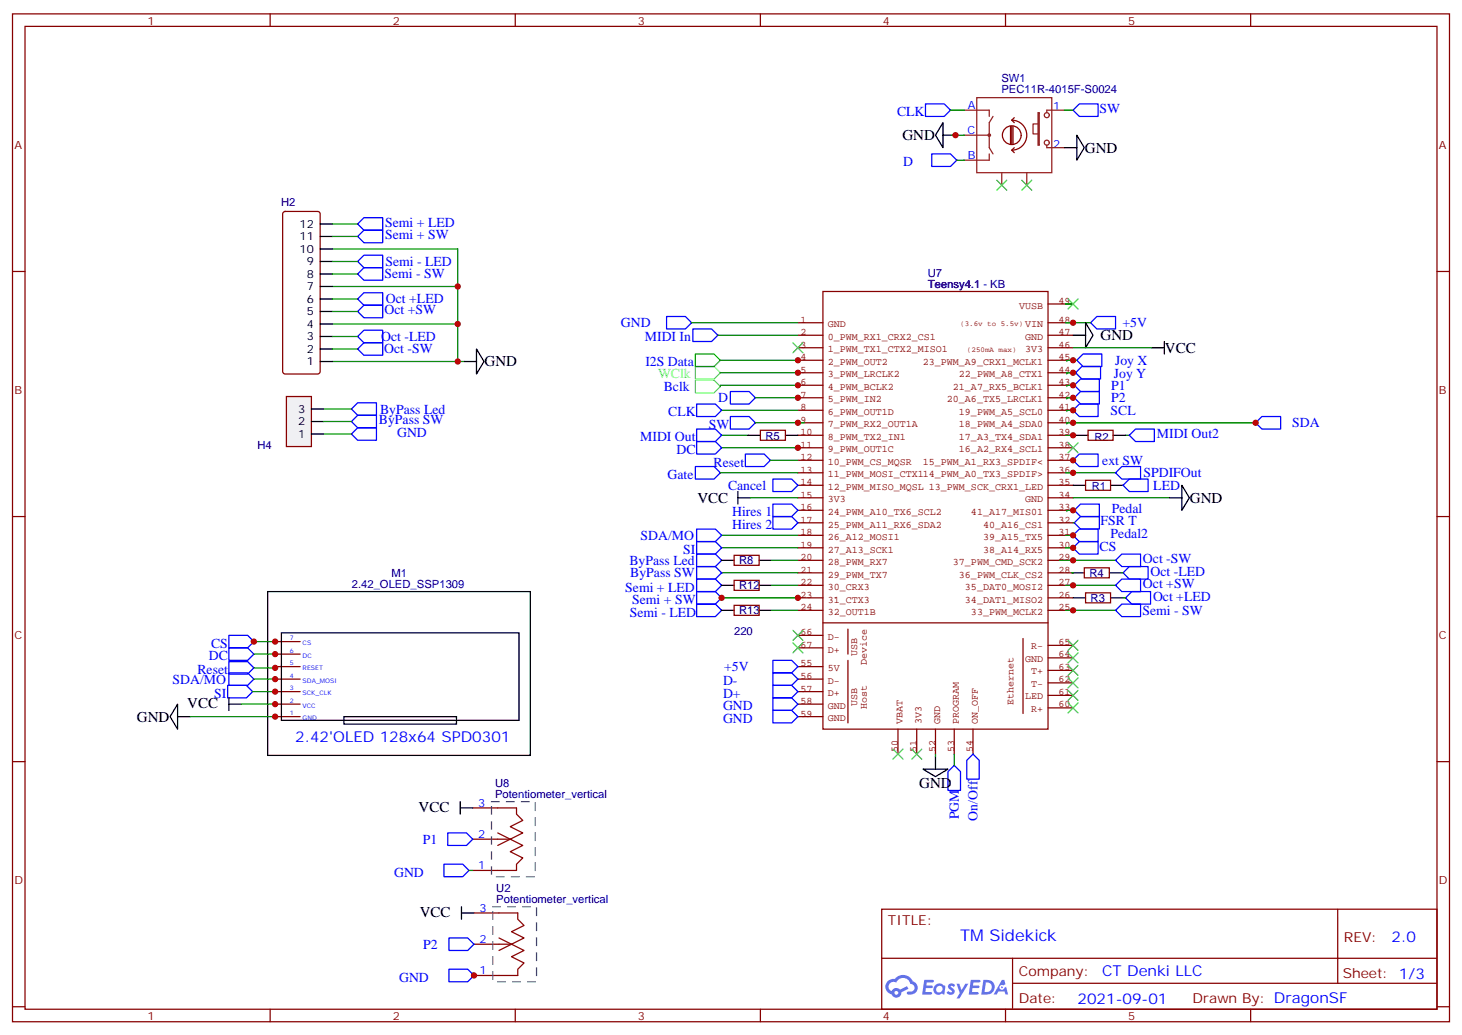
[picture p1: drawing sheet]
<svg xmlns="http://www.w3.org/2000/svg" width="412mm" height="292mm" viewBox="0 0 412 292" stroke-linecap="round" stroke-linejoin="round" font-family="sans-serif">
<g fill="none" stroke="#870000" stroke-width=".35">
<path d="M3.5 3.9h405.4v284.4h-405.4zM7.1 7.4h398.2v277.3h-398.2zM76.2 3.9v3.5M145.3 3.9v3.5M214.5 3.9v3.5M283.6 3.9v3.5M352.8 3.9v3.5M3.5 76.6h3.6M405.3 76.6h3.6M3.5 145.7h3.6M405.3 145.7h3.6M3.5 214.9h3.6"/>
<path d="M405.3 214.9h3.6M248.7 256.5h156.6v28.2h-156.6zM377.3 256.5v20.9M248.7 270.4h156.5M285.6 277.4h119.6M285.6 270.4v14.1M3.5 284h3.6M76.2 284.7v3.6M145.3 284.7v3.6M214.5 284.7v3.6M283.6 284.7v3.6M352.8 284.7v3.6"/>
<path d="M405.3 284h3.6"/>
</g>
<g fill="#5487ff">
<path d="M267.7 277.7a1.22 1.22 0 0 1 1.7 .2l-.4 .6a.47 .47 0 0 0-.3-.4 .47 .47 0 0 0-.5 .2v.1a1.23 1.23 0 0 1 .8 2 1.44 1.44 0 0 1-2-.3l.5-.6 .7 .5a.29 .29 0 0 0 .3-.3 .29 .29 0 0 0-.2-.3 1.04 1.04 0 0 1-.6-1.7z"/>
<path d="M260.7 276.4h2.4l.3 .2-.2 .5-1.8 .1-.1 .8h1.5l.3 .4-.3 .4h-1.6l-.2 1.1h1.7l.2 .3-.2 .3-2.6 .1z"/>
<path d="M273.8 276.4h2.4l.3 .2-.1 .5-1.8 .1-.2 .8h1.6l.3 .4-.4 .4h-1.6l-.1 1.1h1.7l.2 .3-.2 .3-2.6 .1z"/>
<path d="M282.6 276.4h.7l.3 1.3-.6 .3a.69 .69 0 0 0-1 .3 .69 .69 0 0 0 .4 .9 .69 .69 0 0 0 .9-.6l.5-.2 .6 2.2h-.8l-.2-.9h-1.8l-.5 .9h-.8z"/>
<path d="M269.8 277.5h.8l.6 1.8 1.1-1.8h.9l-2.6 4.2h-.8l.9-1.5z"/>
<path d="M277.4 276.4l-.6 4.2h1.3a2.11 2.11 0 0 0 2.5-2.1 2.11 2.11 0 0 0-2.5-2.1zM278.1 277.2a1.39 1.39 0 0 1 1.7 1.4 1.39 1.39 0 0 1-1.8 1.3h-.3z"/>
<path d="M263.7 278.1a1.54 1.54 0 0 0-.1 2.1 1.54 1.54 0 0 0 2.2 .1l.6 .3 .3-2.3-.2-.3h-.4a1.49 1.49 0 0 0-2.4 .1zM264 279.1a.94 .94 0 0 1 1.8 0 .94 .94 0 0 1-1.8 0z"/>
<path d="M250.4 276.8a2.18 2.18 0 0 0 1.1 3.7 1.44 1.44 0 0 0 1.6 .9 1.44 1.44 0 0 0 1.2-1.4l2-1-.5-.8-1.9 1a1.47 1.47 0 0 0-2.4 .4 1.39 1.39 0 0 1-.7-1.9 1.39 1.39 0 0 1 2-.5 2.12 2.12 0 0 1 2.2-1.3 2.12 2.12 0 0 1 1.9 1.7 1.14 1.14 0 0 1 1.1 1.4 1.14 1.14 0 0 1-1.7 .7 .43 .43 0 0 0-.5 .4 .43 .43 0 0 0 .4 .5 1.98 1.98 0 0 0 2.5-1.2 1.98 1.98 0 0 0-1.2-2.6 3.1 3.1 0 0 0-5.3-.6l-.9 .1zM252.3 280.1a.55 .55 0 0 1 1.1 0 .55 .55 0 0 1-1.1 0z"/>
<circle cx="282.6" cy="278.5" r=".26"/>
</g>
<path d="M100.9 63.2l1.8-1.8h5.2v3.5h-5.2zM100.9 66.7l1.8-1.8h5.2v3.6h-5.2zM100.9 73.8l1.8-1.8h5.2v3.5h-5.2zM100.9 77.3l1.8-1.8h5.2v3.6h-5.2zM100.9 98.5l1.8-1.8h5.2v3.5h-5.2zM100.9 94.9l1.8-1.7h5.2v3.5h-5.2zM100.9 84.3l1.8-1.7h5.2v3.5h-5.2zM100.9 87.9l1.8-1.8h5.2v3.5h-5.2zM99.1 115.4l1.8-1.8h5.3v3.6h-5.3zM99.1 118.9l1.8-1.7h5.3v3.5h-5.3z" fill="none" stroke="#00f" stroke-width=".35"/>
<g fill="none" stroke="#000" stroke-width=".35">
<path d="M90.3 77.3h3.5M90.3 73.8h3.5M90.3 70.2h3.5M90.3 66.7h3.5M90.3 63.2h3.5M90.3 98.5h3.5M90.3 94.9h3.5M90.3 91.4h3.5M90.3 87.9h3.5M90.3 84.3h3.5M90.3 80.8h3.5M134.4 98.5l2.1 3.5-2.1 3.5z"/>
<path d="M90.3 102h3.5M130.9 102h3.5"/>
</g>
<path d="M93.8 70.2h35.3M93.8 80.8h35.3M93.8 91.4h35.3M93.8 102h37.1" fill="none" stroke="#008700" stroke-width=".35"/>
<path d="M80 59.9l.4-.2h9.2l.7 .4v44.7l-.2 .5-.5 .2h-9.2l-.5-.2-.2-.5v-44.4z" fill="none" stroke="#870000" stroke-width=".35"/>
<path d="M80.8 111.9h7v14.1h-7z" fill="#f0f0f0" stroke="#870000" stroke-width=".35"/>
<g fill="none" stroke="#000" stroke-width=".35">
<path d="M266 34.6v7.1l-2.1-3.6zM266 38.1h3.5M303.7 38.1l2.2 3.6-2.2 3.5zM300.2 41.7h3.5M302.7 94.6h3.5M306.2 91.1l2.1 3.5-2.1 3.5zM324.9 98.1h3.5M328.4 96.3v3.6M87.8 115.4h3.6M87.8 118.9h3.6M87.8 122.4h3.6M208.1 138.7v3.5"/>
<path d="M211 122.8h3.5M221.5 122.8h3.6M302.7 136.9h3.5M303.4 122.8h3.5M313.3 136.9h3.5M314 122.8h3.5M333.4 136.9l2.1 3.5-2.1 3.6zM203.6 158.1h3.5M208.1 140.4h3.6M214.1 158.1h3.6M329.8 140.4h3.6M75.5 166.9h74.1v46.2h-74.1z"/>
<path d="M79.4 178.5h67v24.7h-67zM203.6 165.1h3.5M203.6 172.2h3.5M214.1 165.1h3.6M214.1 172.2h3.6M302.3 161.6h3.6M302.7 168.7h3.5M312.9 161.6h3.5M313.3 168.7h3.5M50.1 198.6v7.1l-2.1-3.5zM64.6 198.6h3.5M64.6 196.9v3.5"/>
<path d="M50.1 202.2h3.5M97 202.2h31.8v2.1h-31.8zM260.3 217h7.1l-3.5 2.1zM263.9 213.5v3.5M129.8 227.9h3.5M129.8 226.2v3.5M130.2 257.6h3.5M130.2 255.8v3.5"/>
</g>
<g fill="none" stroke="#008700" stroke-width=".35">
<path d="M268.1 31.1h3.9M268.5 38.1h3.5M300.2 31.1h2.5M269.9 45.2h2.1M93.8 77.3h7.1M93.8 73.8h7.1M93.8 66.7h7.1M93.8 63.2h7.1M129.1 70.2v31.8M93.8 98.5h7.1M93.8 94.9h7.1M93.8 87.9h7.1"/>
<path d="M93.8 84.3h7.1M195.1 91.1h30M202.5 94.6h22.6M300.6 91.1h7M300.6 85.8h2.1M302.7 98.1h22.2M91.4 118.9h7.7M91.4 115.4h7.7M203.2 101.6h22.2v.4M203.2 105.2h22.2M203.6 115.7h21.5M213.1 119.3h13.7"/>
<path d="M213.1 112.2h12.7M225.4 108.7h-22.2v.3M302.7 115.7h-1.8v.4M302.7 119.3h51.5h-53.3v.3M303 108.7h-2.1v.3M303 112.2h-2.1v.4M303.4 105.2h-2.5v.3M303.7 101.6h-2.8v.4M91.4 122.4h7.7M203.2 133.4h21.9M203.6 122.8h7.4M203.6 126.3h21.8"/>
<path d="M217.3 129.9h7.8M300.6 122.8h2.8M300.6 133.4h14.1M302.7 129.9h.3M317.5 122.8h1.1M203.6 151h21.5M203.6 154.6h21.5M211.7 140.4h13.4M217.7 158.1h7.4M298.8 158.1h15.9M300.6 151h2.1M300.6 154.6h2.1"/>
<path d="M302.7 140.4h27.1M302.7 147.5h.3M303 144h-2.1v.3M202.8 168.7h23M203.6 161.6h21.5M217.7 172.2h7.4M217.7 165.1h7.4M300.6 172.2h14.1M300.6 165.1h14.1M302.3 161.6h.4M316.4 161.6h.4M316.8 168.7h.7"/>
<path d="M68.1 198.6h9.9M70.9 180.7v.3h7.1v.4M71.3 195.1h7M71.6 184.5h6v.4M71.6 188.4h6.4M71.6 191.6h6.4M77.6 188.1v.3M53.6 202.2h24.4M263.9 212.8v.7M269.2 212.8v3.1M132.3 245.6h1M133.3 274.5h.4v.7"/>
</g>
<g fill="none" stroke="#00f" stroke-width=".35">
<path d="M261.1 29.3h5.2l1.8 1.8-1.8 1.7h-5.2zM302.7 31.1l1.7-1.8h5.3v3.5h-5.3zM262.8 43.4h5.3l1.8 1.8-1.8 1.8h-5.3zM188 89.3h5.3l1.8 1.8-1.8 1.7h-5.3zM195.4 92.8h5.3l1.8 1.8-1.8 1.7h-5.3zM309.4 89.3h5.3v3.5h-5.3l-1.8-1.7zM196.5 114h5.3l1.8 1.7-1.8 1.8h-5.3zM206 110.5h5.3l1.8 1.7-1.8 1.8h-5.3zM206 117.5h5.3l1.8 1.8-1.8 1.7h-5.3zM302.7 115.7l1.7-1.7h5.3v3.5h-5.3zM303 112.2l1.8-1.7h5.3v3.5h-5.3zM303.4 105.2l1.8-1.8h5.2v3.5h-5.2z"/>
<path d="M303.7 101.6l1.8-1.7h5.3v3.5h-5.3zM304.8 106.9h5.3v3.6h-5.3l-1.8-1.8zM354.2 119.3l1.8-1.8h5.2v3.5h-5.2zM99.1 122.4l1.8-1.7h5.3v3.5h-5.3zM196.1 131.6h5.3l1.8 1.8-1.8 1.7h-5.3zM196.5 121h5.3l1.8 1.8-1.8 1.8h-5.3zM196.5 124.6h5.3l1.8 1.7-1.8 1.8h-5.3zM210.3 128.1h5.2l1.8 1.8-1.8 1.7h-5.2zM218 135.1h5.3l1.8 1.8-1.8 1.8h-5.3zM302.7 129.9l1.7-1.8h5.3v3.5h-5.3zM314.7 133.4l1.7-1.8h5.3v3.5h-5.3zM318.6 135.1h5.2v3.6h-5.2l-1.8-1.8z"/>
<path d="M318.6 122.8l1.7-1.8h5.3v3.6h-5.3zM196.5 149.3h5.3l1.8 1.7-1.8 1.8h-5.3zM196.5 152.8h5.3l1.8 1.8-1.8 1.7h-5.3zM196.5 159.8h5.3l1.8 1.8-1.8 1.8h-5.3zM196.5 156.3h5.3l1.8 1.8-1.8 1.7h-5.3zM218 142.2h5.3l1.8 1.8-1.8 1.7h-5.3zM218 145.7h5.3l1.8 1.8-1.8 1.8h-5.3zM302.7 151l1.7-1.7h5.3v3.5h-5.3zM302.7 154.6l1.7-1.8h5.3v3.5h-5.3zM303 147.5l1.8-1.8h5.3v3.6h-5.3zM304.8 142.2h5.3v3.5h-5.3l-1.8-1.7zM314.7 158.1l1.7-1.8h5.3v3.5h-5.3z"/>
<path d="M64.6 179.2h5.2l1.8 1.8-1.8 1.8h-5.2zM196.5 170.4h5.3l1.8 1.8-1.8 1.8h-5.3zM196.5 166.9h5.3l1.8 1.8-1.8 1.7h-5.3zM196.5 163.4h5.3l1.8 1.7-1.8 1.8h-5.3zM314.7 165.1l1.7-1.7h5.3v3.5h-5.3zM314.7 172.2l1.7-1.8h5.3v3.6h-5.3zM316.8 161.6l1.8-1.8h5.2v3.6h-5.2zM317.5 168.7l1.8-1.8h5.3v3.5h-5.3zM64.2 193.4h5.3l1.8 1.7-1.8 1.8h-5.3zM64.6 182.8h5.2l1.8 1.7-1.8 1.8h-5.2zM64.6 186.7h5.2l1.8 1.7-1.8 1.8h-5.2zM64.6 189.8h5.2l1.8 1.8-1.8 1.8h-5.2z"/>
<path d="M218 186.3h5.3l1.8 1.8-1.8 1.7h-5.3zM218 196.9h5.3l1.8 1.7-1.8 1.8h-5.3zM218 193.4h5.3l1.8 1.7-1.8 1.8h-5.3zM218 189.8h5.3l1.8 1.8-1.8 1.8h-5.3zM218 200.4h5.3l1.8 1.8-1.8 1.7h-5.3zM269.2 215.9l1.7 1.8v5.3h-3.5v-5.3zM274.5 212.8l1.7 1.7v5.3h-3.5v-5.3zM126.3 235h5.3l1.7 1.7-1.7 1.8h-5.3zM125.2 243.8h5.3l1.8 1.8-1.8 1.7h-5.3zM126.6 264.6h5.3l1.8 1.8-1.8 1.7h-5.3zM126.6 273.4h5.3l1.8 1.8-1.8 1.8h-5.3z"/>
</g>
<g fill="none" stroke="#850000" stroke-width=".35">
<path d="M285 35.7v4.9M285.4 33.9a4.2 4.2 0 0 1 4.2 4.2 4.2 4.2 0 0 1-4.2 4.3M285.4 35.7v4.9M285.4 33.9l.7 .7M285.8 35.7v4.9M286.1 33.2l-.7 .7M288 38.1a2.65 2.65 0 0 0-3.7-2.4 2.65 2.65 0 0 0-.6 4.4 2.65 2.65 0 0 0 4.2-1.3l.1-.5M285.4 42.4l.7 .7M286.1 41.7l-.7 .7M225.1 98.1h7M225.1 94.6h7M225.1 91.1h7"/>
<path d="M232.1 82.2h63.5v123.5h-63.5zM295.6 98.1h7.1M295.6 94.6h7.1M295.6 91.1h7.1M295.6 85.8h7.1M225.1 119.3h7M225.1 115.7h7M225.1 112.2h7M225.1 108.7h7M225.1 105.2h7M225.1 101.6h7M295.6 119.3h7.1"/>
<path d="M295.6 115.7h7.1M295.6 112.2h7.1M295.6 108.7h7.1M295.6 105.2h7.1M295.6 101.6h7.1M225.1 122.8h7M225.1 126.3h7M225.1 129.9h7M225.1 133.4h7M225.1 136.9h7M295.6 122.8h7.1M295.6 126.3h7.1"/>
<path d="M295.6 129.9h7.1M295.6 133.4h7.1M295.6 136.9h7.1M225.1 140.4h7M225.1 144h7M225.1 147.5h7M225.1 151h7M225.1 154.6h7M225.1 158.1h7M295.6 140.4h7.1M295.6 144h7.1M295.6 147.5h7.1"/>
<path d="M295.6 151h7.1M295.6 154.6h7.1M295.6 158.1h7.1M225.1 161.6h7M225.1 165.1h7M225.1 168.7h7M225.1 172.2h7M225.1 179.2h7M232.1 175.7h63.5M235.7 168.7h.1M239.2 177.5v7M295.6 161.6h7.1"/>
<path d="M295.6 165.1h7.1M295.6 168.7h7.1M295.6 172.2h7.1M225.1 188.1h7M225.1 191.6h7M225.1 195.1h7M225.1 198.6h7M225.1 182.8h7M239.2 186.3v17.6M288.6 180.1v21.2M295.6 199.7h7.1M295.6 196.2h7.1"/>
<path d="M295.6 192.7h7.1M295.6 189.1h7.1M295.6 185.6h7.1M295.6 182.1h7.1M225.1 202.2h7M253.3 205.7v7.1M258.6 205.7v7.1M263.9 205.7v7.1M269.2 205.7v7.1M274.5 205.7v7.1"/>
</g>
<g fill="none" stroke="#870000" stroke-width=".35">
<path d="M214.5 121.4h7v2.8h-7zM306.2 135.5h7.1v2.8h-7.1zM306.9 121.4h7.1v2.8h-7.1zM207.1 156.7h7v2.8h-7zM207.1 163.7h7v2.8h-7zM207.1 170.8h7v2.8h-7zM305.9 160.2h7v2.8h-7zM306.2 167.3h7.1v2.8h-7.1zM77.6 198.6h7.1M77.6 195.1h7.1M77.6 191.6h7.1M77.6 188.1h7.1"/>
<path d="M77.6 184.5h7.1M77.6 181h7.1M77.6 202.2h7.1M133.3 227.9h7.1M133.3 236.7h7.1M133.3 245.6h7.1M133.7 257.6h7.1M133.7 266.4h7.1M133.7 275.2h7.1"/>
</g>
<path d="M196.1 107.3h5.3l1.8 1.7-1.8 1.8h-5.3zM196.1 103.4h5.3l1.8 1.8-1.8 1.7h-5.3z" fill="none" stroke="#6f6" stroke-width=".35"/>
<g fill="none" stroke="#3c3" stroke-width=".35">
<path d="M281.2 50.8l2.8 2.9M284 50.8l-2.8 2.9M288.2 50.8l2.8 2.9M291 50.8l-2.8 2.9M223.7 96.7l2.8 2.8M226.5 96.7l-2.8 2.8M301.3 84.3l2.8 2.9M304.1 84.3l-2.8 2.9M301.3 124.9l2.8 2.8M304.1 124.9l-2.8 2.8M223.7 177.8l2.8 2.9M226.5 177.8l-2.8 2.9"/>
<path d="M223.7 181.4l2.8 2.8M226.5 181.4l-2.8 2.8M301.3 198.3l2.8 2.8M301.3 194.8l2.8 2.8M301.3 191.2l2.8 2.9M301.3 187.7l2.8 2.8M301.3 184.2l2.8 2.8M301.3 180.7l2.8 2.8M304.1 198.3l-2.8 2.8M304.1 194.8l-2.8 2.8M304.1 191.2l-2.8 2.9M304.1 187.7l-2.8 2.8"/>
<path d="M304.1 184.2l-2.8 2.8M304.1 180.7l-2.8 2.8M251.9 211.3l2.8 2.9M254.7 211.3l-2.8 2.9M257.2 211.3l2.8 2.9M260 211.3l-2.8 2.9"/>
</g>
<g fill="none" stroke="#8c2424" stroke-width=".35">
<path d="M272 31.1h7v1.7M272 38.1h7M275.5 27.6h21.2v21.1h-21.2zM280.1 32.8l-1.1 1.8v7.1l1.1 1.7M292.8 31.8h.4v9.2h-.4zM292.8 35h-1.4v2.8h1.4M300.2 31.1h-4.9v.7M279 43.4v1.8h-7M282.6 48.7v3.5M289.6 48.7v3.5M295.3 41v.7h4.9"/>
<circle cx="279" cy="38.1" r=".35"/>
<circle cx="295.3" cy="32.5" r=".71"/>
<circle cx="295.3" cy="40.3" r=".71"/>
</g>
<path d="M140.4 227.9h5.3v1.8l1.8 1.8-3.6 1.7 3.6 1.8-3.6 1.7 3.6 1.8-3.6 1.8 3.6 1.7-1.8 1.8v1.8h-5.3M140.4 236.7h3.5M140.4 235l3.5 1.7M143.9 236.7l-3.5 1.8M140.8 257.6h5.2v1.7l1.8 1.8-3.5 1.8 3.5 1.7-3.5 1.8 3.5 1.7-3.5 1.8 3.5 1.8-1.8 1.7v1.8h-5.2M140.8 266.4h3.5M140.8 264.6l3.5 1.8M144.3 266.4l-3.5 1.7" fill="none" stroke="#900" stroke-width=".35"/>
<path d="M138.6 226.2h12.4v21.1h-12.4zM139 255.8h12.3v21.2h-12.3z" fill="none" stroke="#666" stroke-width=".35" stroke-dasharray="2.1 2.1"/>
<path d="M196.1 99.9h5.3l1.8 1.7-1.8 1.8h-5.3z" fill="none" stroke="#0f0" stroke-width=".35"/>
<g fill="#c00">
<circle cx="129.1" cy="91.4" r=".88"/>
<circle cx="129.1" cy="102" r=".88"/>
<circle cx="129.1" cy="80.8" r=".88"/>
<circle cx="71.6" cy="181" r=".88"/>
<circle cx="77.6" cy="181" r=".88"/>
<circle cx="77.6" cy="184.5" r=".88"/>
<circle cx="77.6" cy="188.4" r=".88"/>
<circle cx="77.6" cy="195.1" r=".88"/>
<circle cx="302.7" cy="158.1" r=".88"/>
<circle cx="302.7" cy="165.1" r=".88"/>
<circle cx="302.7" cy="172.2" r=".88"/>
<circle cx="302.7" cy="133.4" r=".88"/>
<circle cx="302.7" cy="91.1" r=".88"/>
<circle cx="225.1" cy="126.3" r=".88"/>
<circle cx="302.7" cy="101.6" r=".88"/>
<circle cx="302.7" cy="105.2" r=".88"/>
<circle cx="302.7" cy="108.7" r=".88"/>
<circle cx="302.7" cy="112.2" r=".88"/>
<circle cx="302.7" cy="115.7" r=".88"/>
<circle cx="302.7" cy="119.3" r=".88"/>
<circle cx="302.7" cy="144" r=".88"/>
<circle cx="302.7" cy="151" r=".88"/>
<circle cx="302.7" cy="154.6" r=".88"/>
<circle cx="203.6" cy="168.7" r=".88"/>
<circle cx="225.1" cy="168.7" r=".88"/>
<circle cx="354.2" cy="119.3" r=".88"/>
<circle cx="302.7" cy="122.8" r=".88"/>
<circle cx="77.6" cy="191.6" r=".88"/>
<circle cx="77.6" cy="202.2" r=".88"/>
<circle cx="77.6" cy="198.6" r=".88"/>
<circle cx="269.5" cy="38.1" r=".88"/>
<circle cx="133.7" cy="275.2" r=".88"/>
<circle cx="225.1" cy="119.3" r=".88"/>
<circle cx="225.1" cy="101.6" r=".88"/>
<circle cx="225.1" cy="105.2" r=".88"/>
<circle cx="302.7" cy="129.9" r=".88"/>
<circle cx="225.1" cy="112.2" r=".88"/>
<circle cx="225.1" cy="108.7" r=".88"/>
</g>
<text font-size="4.6" fill="#00f" x="270.8" y="265.5">TM Sidekick</text>
<g font-size="4.2">
<text x="254.5" y="39.5">GND</text>
<text x="306" y="43.1">GND</text>
<text x="310.5" y="96">GND</text>
<text x="328.6" y="99.5">VCC</text>
<text x="136.7" y="103.4">GND</text>
<text x="196.7" y="141.9">VCC</text>
<text x="335.7" y="141.8">GND</text>
<text x="38.6" y="203.6">GND</text>
<text x="52.8" y="199.7">VCC</text>
<text x="259.3" y="222.3">GND</text>
<text x="118.1" y="229">VCC</text>
<text x="118.4" y="258.6">VCC</text>
</g>
<g font-size="4.2" fill="#00f">
<text x="83.3" y="209.2">2.42'OLED 128x64 SPD0301</text>
<text x="392.5" y="265.8">2.0</text>
<text x="310.9" y="275.3">CT Denki LLC</text>
<text x="304" y="283.1">2021-09-01</text>
</g>
<g font-size="3.9" fill="#00f">
<text x="253" y="32.8">CLK</text>
<text x="310.2" y="31.9">SW</text>
<text x="254.8" y="46.9">D</text>
<text x="108.6" y="64">Semi + LED</text>
<text x="108.6" y="67.5">Semi + SW</text>
<text x="108.7" y="75">Semi - LED</text>
<text x="108.5" y="78.6">Semi - SW</text>
<text x="108.5" y="88.6">Oct +SW</text>
<text x="108.9" y="85.6">Oct +LED</text>
<text x="175.1" y="92.3">GND</text>
<text x="316.6" y="92.3">+5V</text>
<text x="107.5" y="96.2">Oct -LED</text>
<text x="108.4" y="99.7">Oct -SW</text>
<text x="181.9" y="96.3">MIDI In</text>
<text x="182.1" y="103.2">I2S Data</text>
<text x="314.2" y="106.5">Joy Y</text>
<text x="314.5" y="103">Joy X</text>
<text x="187.2" y="110.3">Bclk</text>
<text x="202.6" y="113.5">D</text>
<text x="313.4" y="113.5">P2</text>
<text x="313.4" y="110">P1</text>
<text x="106.9" y="119.7">ByPass SW</text>
<text x="107.2" y="116.7">ByPass Led</text>
<text x="188.5" y="117.5">CLK</text>
<text x="313.3" y="117.1">SCL</text>
<text x="112" y="123.3">GND</text>
<text x="180.6" y="124.6">MIDI Out</text>
<text x="199.9" y="121">SW</text>
<text x="326.3" y="123.6">MIDI Out2</text>
<text x="364.5" y="120.6">SDA</text>
<text x="190.8" y="128.1">DC</text>
<text x="201.3" y="131.7">Reset</text>
<text x="310.9" y="131.2">ext SW</text>
<text x="188.3" y="135.1">Gate</text>
<text x="322.6" y="134.6">SPDIFOut</text>
<text x="205.4" y="138.2">Cancel</text>
<text x="325.3" y="138.2">LED</text>
<text x="206.5" y="145.6">Hires 1</text>
<text x="206.5" y="149.1">Hires 2</text>
<text x="310.4" y="148.1">FSR T</text>
<text x="313.6" y="144.8">Pedal</text>
<text x="180.7" y="152.3">SDA/MO</text>
<text x="310.2" y="155.3">CS</text>
<text x="313.3" y="151.8">Pedal2</text>
<text x="177.5" y="159.3">ByPass Led</text>
<text x="192.7" y="156.3">SI</text>
<text x="322.4" y="158.9">Oct -SW</text>
<text x="176.4" y="166.9">Semi + LED</text>
<text x="177.8" y="162.9">ByPass SW</text>
<text x="322.4" y="165.9">Oct +SW</text>
<text x="324.5" y="162.4">Oct -LED</text>
<text x="177.6" y="174">Semi - LED</text>
<text x="178.3" y="170.4">Semi + SW</text>
<text x="322.2" y="173.5">Semi - SW</text>
<text x="325.2" y="169.4">Oct +LED</text>
<text x="59.5" y="182.8">CS</text>
<text x="55.7" y="190.2">Reset</text>
<text x="58.9" y="186.3">DC</text>
<text x="204.3" y="189.3">+5V</text>
<text x="48.7" y="192.9">SDA/MO</text>
<text x="60.4" y="196.8">SI</text>
<text x="203.9" y="193.3">D-</text>
<text x="204" y="196.9">D+</text>
<text x="204" y="203.9">GND</text>
<text x="204" y="200.4">GND</text>
<text x="270.4" y="231.1" transform="rotate(-90 270.4 231.1)">PGM</text>
<text x="275.7" y="231.5" transform="rotate(-90 275.7 231.5)">On/Off</text>
<text x="119.3" y="238">P1</text>
<text x="111.2" y="247.3">GND</text>
<text x="119.4" y="267.7">P2</text>
<text x="112.6" y="276.9">GND</text>
</g>
<text font-size="3.9" fill="#6f6" x="185.6" y="106.8">WClk</text>
<g font-size="3.9" fill="#800">
<text x="250.5" y="261.1">TITLE:</text>
<text x="379.1" y="265.8">REV:</text>
<text x="287.4" y="275.3">Company:</text>
<text x="378.7" y="275.9">Sheet: 1/3</text>
<text x="287.4" y="283">Date:</text>
<text x="336.4" y="283.1">Drawn By: DragonSF</text>
</g>
<g font-size="3.2" fill="#800">
<text x="41.6" y="6.9">1</text>
<text x="110.8" y="6.9">2</text>
<text x="179.9" y="6.9">3</text>
<text x="249.1" y="6.9">4</text>
<text x="318.2" y="6.9">5</text>
<text x="4.1" y="42">A</text>
<text x="405.9" y="42">A</text>
<text x="4.1" y="111.2">B</text>
<text x="405.9" y="111.2">B</text>
<text x="4.1" y="180.3">C</text>
<text x="405.9" y="180.3">C</text>
<text x="4.1" y="249.4">D</text>
<text x="405.9" y="249.4">D</text>
<text x="41.6" y="287.7">1</text>
<text x="110.8" y="287.7">2</text>
<text x="179.9" y="287.7">3</text>
<text x="249.1" y="287.7">4</text>
<text x="318.2" y="287.7">5</text>
</g>
<g font-size="3.2" fill="#000080">
<text x="282.5" y="23.3">SW1</text>
<text x="282.5" y="26.3">PEC11R-4015F-S0024</text>
<text x="79.3" y="58.1">H2</text>
<text x="261.7" y="81.2">Teensy4.1 - KB</text>
<text x="261.7" y="78.1">U7</text>
<text x="261.8" y="81.2">Teensy4.1</text>
<text x="215.9" y="124">R5</text>
<text x="308.7" y="124.3">R2</text>
<text x="72.6" y="126.5">H4</text>
<text x="308" y="138.3">R1</text>
<text x="208.5" y="159.2">R8</text>
<text x="99.2" y="166">2.42_OLED_SSP1309</text>
<text x="110.4" y="162.9">M1</text>
<text x="208.5" y="166.3">R12</text>
<text x="307.3" y="162.8">R4</text>
<text x="208.5" y="173.3">R13</text>
<text x="307.6" y="169.8">R3</text>
<text x="207.1" y="179.2">220</text>
<text x="139.6" y="225.1">Potentiometer_vertical</text>
<text x="139.6" y="222.1">U8</text>
<text x="140" y="251.7">U2</text>
<text x="140" y="254.7">Potentiometer_vertical</text>
</g>
<g font-size="3.2" fill="#00f">
<text x="273" y="30.7">A</text>
<text x="297" y="31.1">1</text>
<text x="273" y="37.8">C</text>
<text x="297" y="41.7">2</text>
<text x="273" y="44.8">B</text>
<text x="134.9" y="227.6">3</text>
<text x="134.9" y="236.4">2</text>
<text x="134.9" y="245.2">1</text>
<text x="135.2" y="257.2">3</text>
<text x="135.2" y="266">2</text>
<text x="135.2" y="274.8">1</text>
</g>
<g font-size="3.2">
<text x="84.5" y="64.2">12</text>
<text x="84.5" y="71.3">10</text>
<text x="84.5" y="67.8">11</text>
<text x="86.5" y="74.8">9</text>
<text x="86.5" y="81.9">7</text>
<text x="86.5" y="78.4">8</text>
<text x="86.5" y="88.9">5</text>
<text x="86.5" y="85.4">6</text>
<text x="86.5" y="96">3</text>
<text x="86.5" y="92.5">4</text>
<text x="86.5" y="99.5">2</text>
<text x="86.5" y="103">1</text>
<text x="84.1" y="116.5">3</text>
<text x="84.1" y="120">2</text>
<text x="84.1" y="123.5">1</text>
</g>
<g font-size="2.8" fill="#840000">
<text x="287.4" y="87.1">VUSB</text>
<text x="298.6" y="85.7">49</text>
<text x="225.8" y="91">1</text>
<text x="225.8" y="94.5">2</text>
<text x="233.5" y="92.4">GND</text>
<text x="233.5" y="95.9">0_PWM_RX1_CRX2_CS1</text>
<text x="289.1" y="95.9">GND</text>
<text x="289.1" y="92.4">VIN</text>
<text x="298.6" y="94.5">47</text>
<text x="298.6" y="91">48</text>
<text x="225.8" y="98.1">3</text>
<text x="225.8" y="101.6">4</text>
<text x="233.5" y="99.4">1_PWM_TX1_CTX2_MISO1</text>
<text x="289.1" y="99.4">3V3</text>
<text x="298.6" y="101.6">45</text>
<text x="298.6" y="98.1">46</text>
<text x="225.8" y="105.1">5</text>
<text x="233.5" y="106.5">3_PWM_LRCLK2</text>
<text x="233.5" y="103">2_PWM_OUT2</text>
<text x="260.3" y="103">23_PWM_A9_CRX1_MCLK1</text>
<text x="270.5" y="106.5">22_PWM_A8_CTX1</text>
<text x="298.6" y="105.1">44</text>
<text x="225.8" y="108.7">6</text>
<text x="225.8" y="112.2">7</text>
<text x="233.5" y="110">4_PWM_BCLK2</text>
<text x="233.5" y="113.5">5_PWM_IN2</text>
<text x="267.1" y="113.5">20_A6_TX5_LRCLK1</text>
<text x="268.8" y="110">21_A7_RX5_BCLK1</text>
<text x="298.6" y="112.2">42</text>
<text x="298.6" y="108.7">43</text>
<text x="225.8" y="115.7">8</text>
<text x="225.8" y="119.2">9</text>
<text x="233.5" y="117.1">6_PWM_OUT1D</text>
<text x="270.5" y="117.1">19_PWM_A5_SCL0</text>
<text x="298.6" y="119.2">40</text>
<text x="298.6" y="115.7">41</text>
<text x="225.8" y="122.8">10</text>
<text x="233.5" y="124.1">8_PWM_TX2_IN1</text>
<text x="233.5" y="120.6">7_PWM_RX2_OUT1A</text>
<text x="270.5" y="124.1">17_A3_TX4_SDA1</text>
<text x="270.5" y="120.6">18_PWM_A4_SDA0</text>
<text x="298.6" y="122.8">39</text>
<text x="225.8" y="126.3">11</text>
<text x="225.8" y="129.8">12</text>
<text x="233.5" y="127.7">9_PWM_OUT1C</text>
<text x="233.5" y="131.2">10_PWM_CS_MQSR</text>
<text x="260.3" y="131.2">15_PWM_A1_RX3_SPDIF&lt;</text>
<text x="270.5" y="127.7">16_A2_RX4_SCL1</text>
<text x="298.6" y="129.8">37</text>
<text x="298.6" y="126.3">38</text>
<text x="225.8" y="133.3">13</text>
<text x="225.8" y="136.9">14</text>
<text x="233.5" y="134.7">11_PWM_MOSI_CTX114_PWM_A0_TX3_SPDIF&gt;</text>
<text x="298.6" y="136.9">35</text>
<text x="298.6" y="133.3">36</text>
<text x="225.8" y="140.4">15</text>
<text x="225.8" y="143.9">16</text>
<text x="233.5" y="138.2">12_PWM_MISO_MQSL 13_PWM_SCK_CRX1_LED</text>
<text x="233.5" y="141.8">3V3</text>
<text x="289.1" y="141.8">GND</text>
<text x="298.6" y="143.9">33</text>
<text x="298.6" y="140.4">34</text>
<text x="225.8" y="147.5">17</text>
<text x="233.5" y="145.3">24_PWM_A10_TX6_SCL2</text>
<text x="233.5" y="148.8">25_PWM_A11_RX6_SDA2</text>
<text x="273.9" y="145.3">41_A17_MIS01</text>
<text x="277.3" y="148.8">40_A16_CS1</text>
<text x="298.6" y="147.5">32</text>
<text x="225.8" y="151">18</text>
<text x="225.8" y="154.5">19</text>
<text x="233.5" y="152.3">26_A12_MOSI1</text>
<text x="233.5" y="155.9">27_A13_SCK1</text>
<text x="277.3" y="155.9">38_A14_RX5</text>
<text x="277.3" y="152.3">39_A15_TX5</text>
<text x="298.6" y="154.5">30</text>
<text x="298.6" y="151">31</text>
<text x="225.8" y="158">20</text>
<text x="225.8" y="161.6">21</text>
<text x="233.5" y="159.4">28_PWM_RX7</text>
<text x="268.8" y="159.4">37_PWM_CMD_SCK2</text>
<text x="298.6" y="161.6">28</text>
<text x="298.6" y="158">29</text>
<text x="225.8" y="165.1">22</text>
<text x="233.5" y="162.9">29_PWM_TX7</text>
<text x="233.5" y="166.5">30_CRX3</text>
<text x="270.5" y="162.9">36_PWM_CLK_CS2</text>
<text x="272.2" y="166.5">35_DAT0_MOSI2</text>
<text x="298.6" y="165.1">27</text>
<text x="225.8" y="168.6">23</text>
<text x="225.8" y="172.2">24</text>
<text x="233.5" y="170">31_CTX3</text>
<text x="233.5" y="173.5">32_OUT1B</text>
<text x="272.2" y="170">34_DAT1_MISO2</text>
<text x="273.9" y="173.5">33_PWM_MCLK2</text>
<text x="298.6" y="172.2">25</text>
<text x="298.6" y="168.6">26</text>
<text x="225.8" y="179.2">66</text>
<text x="225.8" y="182.7">67</text>
<text x="233.5" y="180.6">D-</text>
<text x="233.5" y="184.1">D+</text>
<text x="241.8" y="185" transform="rotate(-90 241.8 185)">USB</text>
<text x="290.8" y="183.2">R-</text>
<text x="298.6" y="185.4">64</text>
<text x="298.6" y="181.9">65</text>
<text x="225.8" y="188">55</text>
<text x="225.8" y="191.6">56</text>
<text x="233.5" y="189.4">5V</text>
<text x="244.5" y="187.5" transform="rotate(-90 244.5 187.5)">Device</text>
<text x="289.1" y="186.7">GND</text>
<text x="290.8" y="190.3">T+</text>
<text x="298.6" y="188.9">63</text>
<text x="225.8" y="195.1">57</text>
<text x="233.5" y="192.9">D-</text>
<text x="233.5" y="196.4">D+</text>
<text x="289.1" y="197.3">LED</text>
<text x="290.8" y="193.8">T-</text>
<text x="298.6" y="196">61</text>
<text x="298.6" y="192.4">62</text>
<text x="225.8" y="198.6">58</text>
<text x="225.8" y="202.1">59</text>
<text x="233.5" y="200">GND</text>
<text x="233.5" y="203.5">GND</text>
<text x="241.8" y="199.1" transform="rotate(-90 241.8 199.1)">USB</text>
<text x="244.5" y="199.9" transform="rotate(-90 244.5 199.9)">Host</text>
<text x="285.9" y="198.9" transform="rotate(-90 285.9 198.9)">Ethernet</text>
<text x="290.8" y="200.9">R+</text>
<text x="298.6" y="199.5">60</text>
<text x="254.6" y="204.3" transform="rotate(-90 254.6 204.3)">VBAT</text>
<text x="259.9" y="204.3" transform="rotate(-90 259.9 204.3)">3V3</text>
<text x="265.2" y="204.3" transform="rotate(-90 265.2 204.3)">GND</text>
<text x="270.5" y="204.3" transform="rotate(-90 270.5 204.3)">PROGRAM</text>
<text x="275.8" y="204.3" transform="rotate(-90 275.8 204.3)">ON_OFF</text>
<text x="253.3" y="212.1" transform="rotate(-90 253.3 212.1)">50</text>
<text x="258.6" y="212.1" transform="rotate(-90 258.6 212.1)">51</text>
<text x="263.8" y="212.1" transform="rotate(-90 263.8 212.1)">52</text>
<text x="269.1" y="212.1" transform="rotate(-90 269.1 212.1)">53</text>
<text x="274.4" y="212.1" transform="rotate(-90 274.4 212.1)">54</text>
</g>
<g font-size="2.1" fill="#840000">
<text x="270.9" y="92.1">(3.6v to 5.5v)</text>
<text x="272.8" y="99.2">(250mA max)</text>
</g>
<g font-size="1.8" fill="#00f">
<text x="81.8" y="184.2">6</text>
<text x="81.8" y="180.7">7</text>
<text x="85.4" y="185.6">DC</text>
<text x="85.4" y="182.1">CS</text>
<text x="81.8" y="191.2">4</text>
<text x="81.8" y="187.7">5</text>
<text x="85.4" y="189.1">RESET</text>
<text x="81.8" y="194.8">3</text>
<text x="85.4" y="196.2">SCK_CLK</text>
<text x="85.4" y="192.7">SDA_MOSI</text>
<text x="81.8" y="201.8">1</text>
<text x="81.8" y="198.3">2</text>
<text x="85.4" y="203.2">GND</text>
<text x="85.4" y="199.7">VCC</text>
</g>
</svg>
